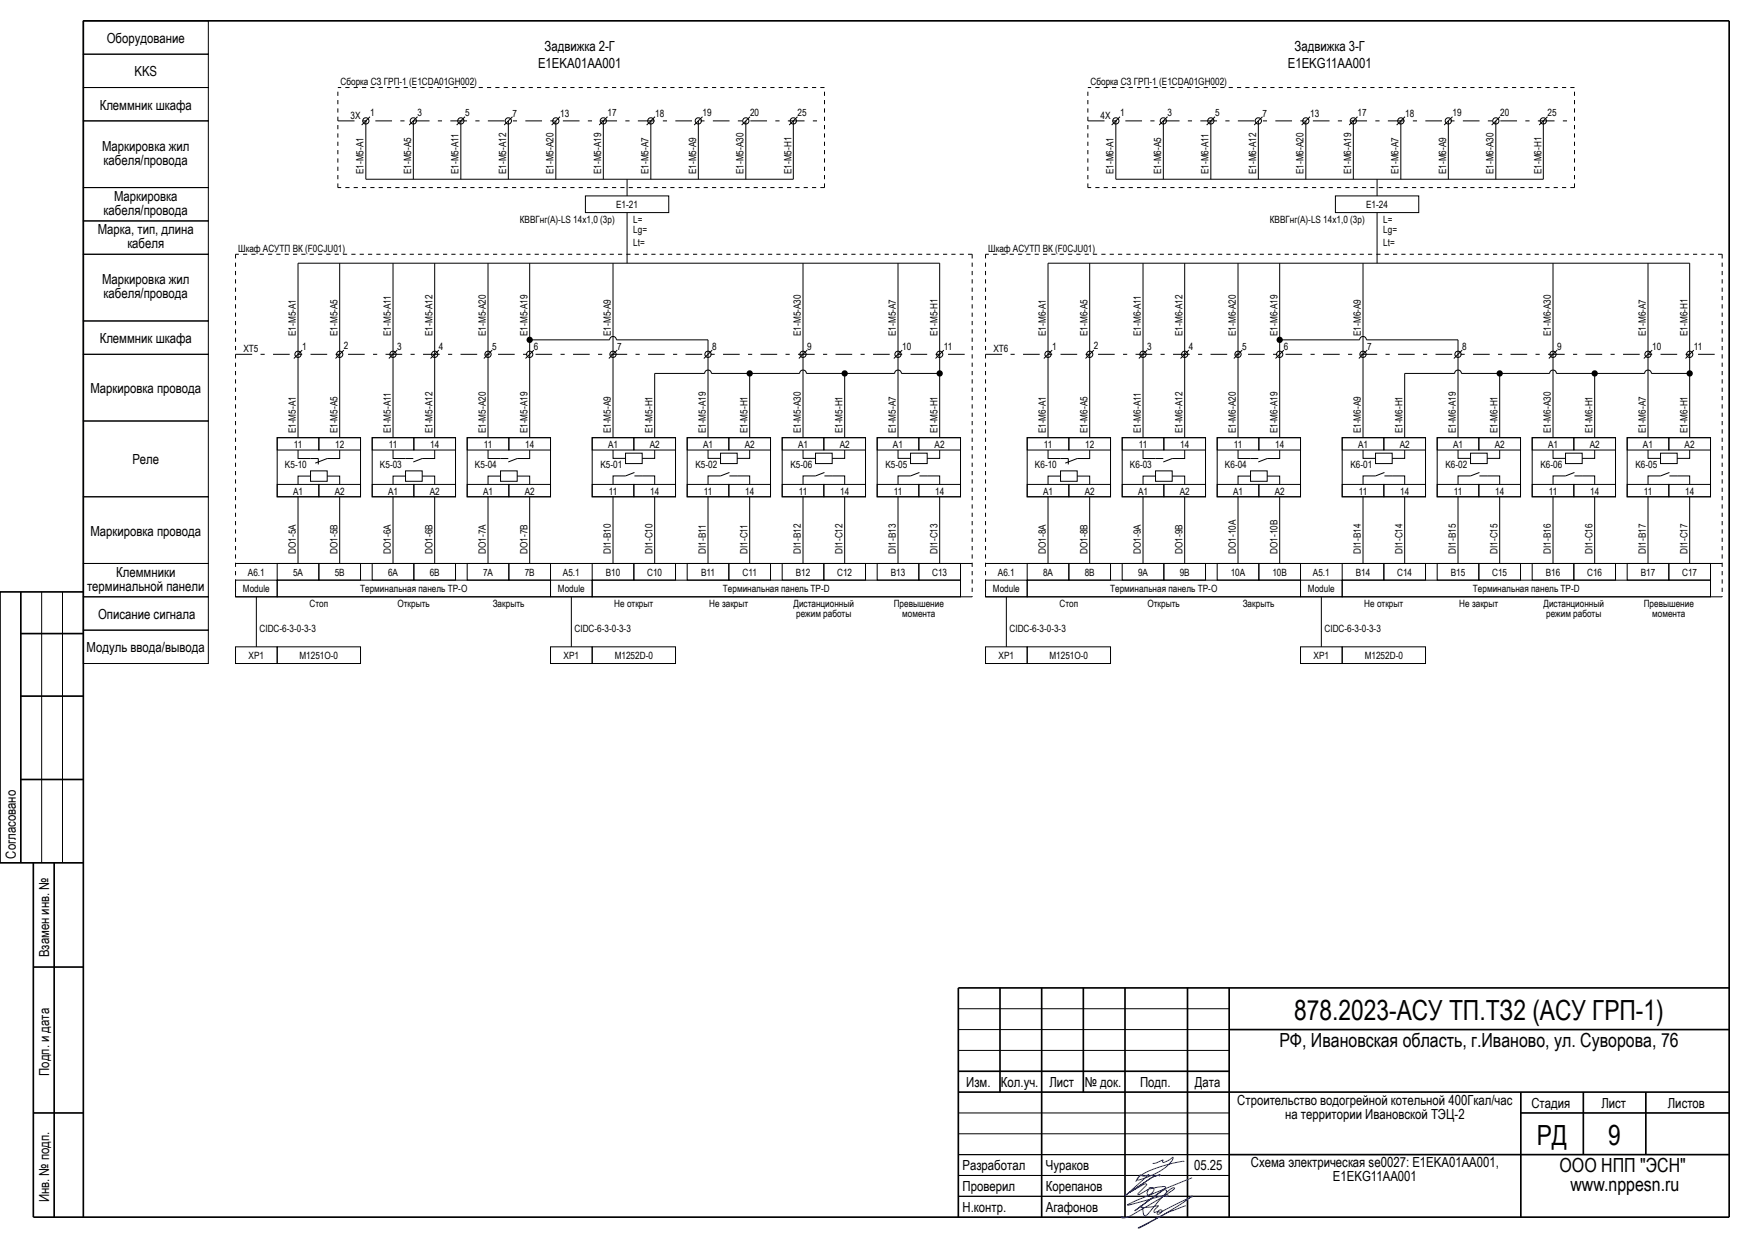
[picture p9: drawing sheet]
<svg xmlns="http://www.w3.org/2000/svg" width="420mm" height="297mm" viewBox="0 0 420 297" stroke-linecap="round" stroke-linejoin="round" font-family="sans-serif">
<g fill="#000" stroke="#000" stroke-width=".24">
<path d="M86.8 30l2-2zM98.2 30l2-2zM109.6 30l2-2zM121 30l2-2zM132.4 30l2-2zM143.8 30l2-2zM155.2 30l2-2zM166.6 30l2-2zM178 30l2-2zM189.4 30l2-2zM266.8 30l2-2zM278.2 30l2-2z"/>
<path d="M289.6 30l2-2zM301 30l2-2zM312.4 30l2-2zM323.8 30l2-2zM335.2 30l2-2zM346.6 30l2-2zM358 30l2-2zM369.4 30l2-2zM87.8 43h102.6zM87.8 29v14zM99.2 29v14zM110.6 29v14z"/>
<path d="M122 29v14zM133.4 29v14zM144.8 29v14zM150.5 43v4zM156.2 29v14zM167.6 29v14zM179 29v14zM190.4 29v14zM267.8 43h102.6zM267.8 29v14zM279.2 29v14zM290.6 29v14z"/>
<path d="M302 29v14zM313.4 29v14zM324.8 29v14zM330.5 43v4zM336.2 29v14zM347.6 29v14zM359 29v14zM370.4 29v14zM71.5 63.1h154zM71.5 63.1v21.9zM81.5 63.1v21.9zM94.3 63.1v21.9z"/>
<path d="M104.3 63.1v21.9zM117.1 63.1v21.9zM127.1 63.1v21.9zM147.1 63.1v21.9zM150.5 51v12.1zM192.7 63.1v21.9zM215.5 63.1v21.9zM225.5 63.1v21.9zM251.5 63.1h154zM251.5 63.1v21.9zM261.5 63.1v21.9zM274.3 63.1v21.9z"/>
<path d="M284.3 63.1v21.9zM297.1 63.1v21.9zM307.1 63.1v21.9zM327.1 63.1v21.9zM330.5 51v12.1zM372.7 63.1v21.9zM395.5 63.1v21.9zM405.5 63.1v21.9zM70.5 86l2-2zM71.5 85v20zM80.5 86l2-2zM81.5 85v20z"/>
<path d="M93.3 86l2-2zM94.3 85v20zM103.3 86l2-2zM104.3 85v20zM116.1 86l2-2zM117.1 85v20zM128.1 84l-2 2zM127.1 85v20zM127.5 81.5h18.8zM146.1 86l2-2zM147.1 85v20zM147.9 81.5h22z"/>
<path d="M168.9 86l2-2zM157.1 89.6h12zM169.9 85v20zM169.9 81.5v3.5zM191.7 86l2-2zM170.7 89.6h21.2zM192.7 85v20zM214.5 86l2-2zM193.5 89.6h21.2zM215.5 85v20zM224.5 86l2-2zM216.3 89.6h8.8z"/>
<path d="M250.5 86l2-2zM251.5 85v20zM260.5 86l2-2zM261.5 85v20zM275.3 84l-2 2zM274.3 85v20zM283.3 86l2-2zM284.3 85v20zM296.1 86l2-2zM297.1 85v20zM308.1 84l-2 2zM307.1 85v20z"/>
<path d="M307.5 81.5h18.8zM326.1 86l2-2zM327.1 85v20zM327.9 81.5h22zM350.9 84l-2 2zM337.1 89.6h12zM349.9 85v20zM349.9 81.5v3.5zM373.7 84l-2 2zM350.7 89.6h21.2zM372.7 85v20zM396.5 84l-2 2z"/>
<path d="M373.5 89.6h21.2zM395.5 85v20zM406.5 84l-2 2zM396.3 89.6h8.8zM71.5 119.2v16zM76.4 110v1.4zM81.5 119.2v16zM94.3 119.2v16zM104.3 119.2v16zM117.1 119.2v16zM127.1 119.2v16zM147.1 119.2v16z"/>
<path d="M157.1 119.2v16zM157.1 89.6v15.4zM169.9 119.2v16zM179.9 119.2v16zM179.9 90v15zM192.7 119.2v16zM202.7 119.2v16zM202.7 90v15zM215.5 119.2v16zM225.5 119.2v16zM225.5 85v20zM251.5 119.2v16z"/>
<path d="M256.4 110v1.4zM261.5 119.2v16zM274.3 119.2v16zM284.3 119.2v16zM297.1 119.2v16zM307.1 119.2v16zM327.1 119.2v16zM337.1 119.2v16zM337.1 89.6v15.4zM349.9 119.2v16zM359.9 119.2v16zM359.9 90v15z"/>
<path d="M372.7 119.2v16zM382.7 119.2v16zM382.7 90v15zM395.5 119.2v16zM405.5 119.2v16zM405.5 85v20zM56.5 135.2h75.6zM132.1 135.2h101.2zM236.5 135.2h75.6zM312.1 135.2h101.2zM56.5 143.2h75.5zM61.5 143.2v12z"/>
<path d="M132.1 143.2h101.2zM137.1 143.2v12zM236.5 143.2h75.5zM241.5 143.2v12zM312.1 143.2h101.2zM317.1 143.2v12zM10 142v65zM15 142v65zM230 252h65zM230 247h65zM230 242h65zM230 277h65z"/>
<path d="M230 272h65zM230 267h65zM230 287h65zM230 282h65z"/>
</g>
<g fill="#000" stroke="#000" stroke-width=".4">
<path d="M20 5h395zM5 152h15zM5 167h15zM5 187h15zM5 142v65zM8 207v85zM13 207v85zM8 232h12zM230 237h185zM230 257h65zM295 247h120zM8 267h12z"/>
<path d="M230 262h185zM240 237v25zM260 237v25zM295 277h120zM365 267h50zM380 262v15zM395 262v15zM8 292h407zM20 5v287zM230 237v55zM250 237v55zM270 237v55z"/>
<path d="M285 237v55zM295 237v55zM365 262v30zM415 5v287z"/>
</g>
<path d="M20 142h-20v65h20" fill="none" stroke="#000" stroke-width=".4"/>
<path d="M284.2 278.7l-.1-.1a26.7 26.7 0 0 0-10.8 3.7l-.4 .8a14 14 0 0 0 8.5-4.9l.1-.6-2.1 1.3a.32 .32 0 0 1-.4-.2 .32 .32 0 0 1 .1-.4l-1.5 .7-1 .1M284.6 289.2a74 74 0 0 0-11.4 5.4l1.9-.9 4.7-2.6 6.4-4.1-.1 .1-7.4 3.7h-.4a.34 .34 0 0 1-.1-.4 .34 .34 0 0 1 .5-.1 .34 .34 0 0 1 .1 .4 .74 .74 0 0 1-1.1 .5l.4-.6h-.2a.72 .72 0 0 1-1 .1l1-1.5a9.8 9.8 0 0 1-4.2 .3v-.2a.9 .9 0 0 1 .6 1.2l.1 .4a.57 .57 0 0 0 .2 .7 .57 .57 0 0 0 .8-.2l1.1-1.3a20.9 20.9 0 0 1 4.9-5.1h.4l.1 .1-3.4 2.4-5.3 3.1a6.1 6.1 0 0 1-3.9 1.6v-.4M286.1 282.5l-13.4 5.5-2.1 1.1 9.4-2.5a.25 .25 0 0 1 .3 .2 .25 .25 0 0 1-.3 .3l-.3-.5 .3-.5a.48 .48 0 0 0-.1-.6 .48 .48 0 0 0-.6-.1l-7 5.1 7.5-5.6-.2-.2-.3-.1-3.4 .6-.1-.1a.65 .65 0 0 1 1 0 .65 .65 0 0 1-.2 1l-.8 .6a.48 .48 0 0 1-.5-.3 .48 .48 0 0 1 .1-.6l.2-.5-2.2 1.3-.3-.1 2.1-2.3a.56 .56 0 0 0-.9 .1l-3.2 1.8 5.3-3.6 2-.6-2 .6-6.4 4.4 5.7-5.1a1.72 1.72 0 0 1-2 .1l-1.1 1.6" fill="none" stroke="#00f" stroke-width=".24"/>
<g fill="none" stroke="#000" stroke-width=".24">
<path d="M20 13h30v8h-30zM20 5h30v8h-30zM20 29h30v16h-30zM20 21h30v8h-30zM20 53h30v8h-30zM20 45h30v8h-30zM140.5 47h20v4h-20zM320.5 47h20v4h-20zM20 77h30v8h-30zM20 61h30v16h-30zM20 85h30v16h-30zM146.3 81.5a.82 .82 0 0 1 .8-.8 .82 .82 0 0 1 .8 .8"/>
<path d="M169.1 89.6a.82 .82 0 0 1 .8-.8 .82 .82 0 0 1 .8 .8M191.9 89.6a.82 .82 0 0 1 .8-.8 .82 .82 0 0 1 .8 .8M214.7 89.6a.82 .82 0 0 1 .8-.8 .82 .82 0 0 1 .8 .8M326.3 81.5a.82 .82 0 0 1 .8-.8 .82 .82 0 0 1 .8 .8M349.1 89.6a.82 .82 0 0 1 .8-.8 .82 .82 0 0 1 .8 .8M371.9 89.6a.82 .82 0 0 1 .8-.8 .82 .82 0 0 1 .8 .8M394.7 89.6a.82 .82 0 0 1 .8-.8 .82 .82 0 0 1 .8 .8M20 119.2h30v16h-30zM20 101h30v18.2h-30zM66.5 105h20v14.2h-20zM66.5 105h10v3h-10zM66.5 116.2h10v3h-10z"/>
<path d="M71.5 108v2h4.9M74.5 113h4v2.5h-4zM74.5 114.2h-3v2M76.5 105h10v3h-10zM76.5 116.2h10v3h-10zM78.5 114.2h3v2M81.5 108v2h-3l-2.8 1.1M89.3 105h20v14.2h-20zM89.3 105h10v3h-10zM89.3 116.2h10v3h-10zM94.3 108v2h4.9M97.3 113h4v2.5h-4z"/>
<path d="M97.3 114.2h-3v2M99.3 105h10v3h-10zM99.3 116.2h10v3h-10zM101.3 114.2h3v2M104.3 108v2h-3l-2.1 .8M112.1 105h20v14.2h-20zM112.1 105h10v3h-10zM112.1 116.2h10v3h-10zM117.1 108v2h4.9M120.1 113h4v2.5h-4zM120.1 114.2h-3v2M122.1 105h10v3h-10z"/>
<path d="M122.1 116.2h10v3h-10zM124.1 114.2h3v2M127.1 108v2h-3l-2.1 .8M142.1 105h20v14.2h-20zM142.1 105h10v3h-10zM142.1 116.2h10v3h-10zM147.1 108v2h3M150.1 108.7h4v2.5h-4zM152.1 105h10v3h-10zM152.1 116.2h10v3h-10zM152.3 113.4l-2.2 .8h-3v2M152.3 114.2h4.8v2"/>
<path d="M157.1 108v2h-3M164.9 105h20v14.2h-20zM164.9 105h10v3h-10zM164.9 116.2h10v3h-10zM169.9 108v2h3M172.9 108.7h4v2.5h-4zM174.9 105h10v3h-10zM174.9 116.2h10v3h-10zM175.1 113.4l-2.2 .8h-3v2M175.1 114.2h4.8v2M179.9 108v2h-3M187.7 105h20v14.2h-20z"/>
<path d="M187.7 105h10v3h-10zM187.7 116.2h10v3h-10zM192.7 108v2h3M195.7 108.7h4v2.5h-4zM197.7 105h10v3h-10zM197.7 116.2h10v3h-10zM197.9 113.4l-2.2 .8h-3v2M197.9 114.2h4.8v2M202.7 108v2h-3M210.5 105h20v14.2h-20zM210.5 105h10v3h-10zM210.5 116.2h10v3h-10z"/>
<path d="M215.5 108v2h3M218.5 108.7h4v2.5h-4zM220.5 105h10v3h-10zM220.5 116.2h10v3h-10zM220.7 113.4l-2.2 .8h-3v2M220.7 114.2h4.8v2M225.5 108v2h-3M246.5 105h20v14.2h-20zM246.5 105h10v3h-10zM246.5 116.2h10v3h-10zM251.5 108v2h4.9M254.5 113h4v2.5h-4z"/>
<path d="M254.5 114.2h-3v2M256.5 105h10v3h-10zM256.5 116.2h10v3h-10zM258.5 114.2h3v2M261.5 108v2h-3l-2.8 1.1M269.3 105h20v14.2h-20zM269.3 105h10v3h-10zM269.3 116.2h10v3h-10zM274.3 108v2h4.9M277.3 113h4v2.5h-4zM277.3 114.2h-3v2M279.3 105h10v3h-10z"/>
<path d="M279.3 116.2h10v3h-10zM281.3 114.2h3v2M284.3 108v2h-3l-2.1 .8M292.1 105h20v14.2h-20zM292.1 105h10v3h-10zM292.1 116.2h10v3h-10zM297.1 108v2h4.9M300.1 113h4v2.5h-4zM300.1 114.2h-3v2M302.1 105h10v3h-10zM302.1 116.2h10v3h-10zM304.1 114.2h3v2"/>
<path d="M307.1 108v2h-3l-2.1 .8M322.1 105h20v14.2h-20zM322.1 105h10v3h-10zM322.1 116.2h10v3h-10zM327.1 108v2h3M330.1 108.7h4v2.5h-4zM332.1 105h10v3h-10zM332.1 116.2h10v3h-10zM332.3 113.4l-2.2 .8h-3v2M332.3 114.2h4.8v2M337.1 108v2h-3M344.9 105h20v14.2h-20z"/>
<path d="M344.9 105h10v3h-10zM344.9 116.2h10v3h-10zM349.9 108v2h3M352.9 108.7h4v2.5h-4zM354.9 105h10v3h-10zM354.9 116.2h10v3h-10zM355.1 113.4l-2.2 .8h-3v2M355.1 114.2h4.8v2M359.9 108v2h-3M367.7 105h20v14.2h-20zM367.7 105h10v3h-10zM367.7 116.2h10v3h-10z"/>
<path d="M372.7 108v2h3M375.7 108.7h4v2.5h-4zM377.7 105h10v3h-10zM377.7 116.2h10v3h-10zM377.9 113.4l-2.2 .8h-3v2M377.9 114.2h4.8v2M382.7 108v2h-3M390.5 105h20v14.2h-20zM390.5 105h10v3h-10zM390.5 116.2h10v3h-10zM395.5 108v2h3M398.5 108.7h4v2.5h-4z"/>
<path d="M400.5 105h10v3h-10zM400.5 116.2h10v3h-10zM400.7 113.4l-2.2 .8h-3v2M400.7 114.2h4.8v2M405.5 108v2h-3M20 135.2h30v8h-30zM56.5 139.2h10v4h-10zM66.5 139.2h65.6v4h-65.6zM66.5 135.2h10v4h-10zM76.5 135.2h10v4h-10zM89.3 135.2h10v4h-10zM99.3 135.2h10v4h-10z"/>
<path d="M112.1 135.2h10v4h-10zM122.1 135.2h10v4h-10zM132.1 139.2h10v4h-10zM142.1 135.2h10v4h-10zM142.1 139.2h88.4v4h-88.4zM152.1 135.2h10v4h-10zM164.9 135.2h10v4h-10zM174.9 135.2h10v4h-10zM187.7 135.2h10v4h-10zM197.7 135.2h10v4h-10zM210.5 135.2h10v4h-10zM220.5 135.2h10v4h-10z"/>
<path d="M236.5 139.2h10v4h-10zM246.5 139.2h65.6v4h-65.6zM246.5 135.2h10v4h-10zM256.5 135.2h10v4h-10zM269.3 135.2h10v4h-10zM279.3 135.2h10v4h-10zM292.1 135.2h10v4h-10zM302.1 135.2h10v4h-10zM312.1 139.2h10v4h-10zM322.1 135.2h10v4h-10zM322.1 139.2h88.4v4h-88.4zM332.1 135.2h10v4h-10z"/>
<path d="M344.9 135.2h10v4h-10zM354.9 135.2h10v4h-10zM367.7 135.2h10v4h-10zM377.7 135.2h10v4h-10zM390.5 135.2h10v4h-10zM400.5 135.2h10v4h-10zM20 143.2h30v8h-30zM20 151.2h30v8h-30zM56.5 155.2h10v4h-10zM66.5 155.2h20v4h-20zM132.1 155.2h10v4h-10zM142.1 155.2h20v4h-20z"/>
<path d="M236.5 155.2h10v4h-10zM246.5 155.2h20v4h-20zM312.1 155.2h10v4h-10zM322.1 155.2h20v4h-20z"/>
<circle cx="87.8" cy="29" r=".75"/>
<circle cx="99.2" cy="29" r=".75"/>
<circle cx="110.6" cy="29" r=".75"/>
<circle cx="122" cy="29" r=".75"/>
<circle cx="133.4" cy="29" r=".75"/>
<circle cx="144.8" cy="29" r=".75"/>
<circle cx="156.2" cy="29" r=".75"/>
<circle cx="167.6" cy="29" r=".75"/>
<circle cx="179" cy="29" r=".75"/>
<circle cx="190.4" cy="29" r=".75"/>
<circle cx="267.8" cy="29" r=".75"/>
<circle cx="279.2" cy="29" r=".75"/>
<circle cx="290.6" cy="29" r=".75"/>
<circle cx="302" cy="29" r=".75"/>
<circle cx="313.4" cy="29" r=".75"/>
<circle cx="324.8" cy="29" r=".75"/>
<circle cx="336.2" cy="29" r=".75"/>
<circle cx="347.6" cy="29" r=".75"/>
<circle cx="359" cy="29" r=".75"/>
<circle cx="370.4" cy="29" r=".75"/>
<circle cx="71.5" cy="85" r=".75"/>
<circle cx="81.5" cy="85" r=".75"/>
<circle cx="94.3" cy="85" r=".75"/>
<circle cx="104.3" cy="85" r=".75"/>
<circle cx="117.1" cy="85" r=".75"/>
<circle cx="127.1" cy="85" r=".75"/>
<circle cx="147.1" cy="85" r=".75"/>
<circle cx="169.9" cy="85" r=".75"/>
<circle cx="192.7" cy="85" r=".75"/>
<circle cx="215.5" cy="85" r=".75"/>
<circle cx="225.5" cy="85" r=".75"/>
<circle cx="251.5" cy="85" r=".75"/>
<circle cx="261.5" cy="85" r=".75"/>
<circle cx="274.3" cy="85" r=".75"/>
<circle cx="284.3" cy="85" r=".75"/>
<circle cx="297.1" cy="85" r=".75"/>
<circle cx="307.1" cy="85" r=".75"/>
<circle cx="327.1" cy="85" r=".75"/>
<circle cx="349.9" cy="85" r=".75"/>
<circle cx="372.7" cy="85" r=".75"/>
<circle cx="395.5" cy="85" r=".75"/>
<circle cx="405.5" cy="85" r=".75"/>
</g>
<g fill="none" stroke="#000" stroke-width=".7" stroke-linecap="butt">
<circle cx="127.1" cy="81.5" r=".4"/>
<circle cx="179.9" cy="89.6" r=".4"/>
<circle cx="202.7" cy="89.6" r=".4"/>
<circle cx="225.5" cy="89.6" r=".4"/>
<circle cx="307.1" cy="81.5" r=".4"/>
<circle cx="359.9" cy="89.6" r=".4"/>
<circle cx="382.7" cy="89.6" r=".4"/>
<circle cx="405.5" cy="89.6" r=".4"/>
</g>
<path d="M81.1 29h116.8zM261.1 29h116.8zM56.5 85h176.8zM236.5 85h176.8z" fill="#000" stroke="#000" stroke-width=".24" stroke-dasharray="4 2 1 2" stroke-linecap="butt"/>
<g fill="#000" stroke="#000" stroke-width=".24" stroke-dasharray="1 1" stroke-linecap="butt">
<path d="M81.1 21h116.8zM261.1 21h116.8zM81.1 21v24zM81.1 45h116.8zM197.9 21v24zM261.1 21v24zM261.1 45h116.8zM377.9 21v24zM56.5 61v82.2zM56.5 61h176.8zM233.3 61v82.2zM236.5 61v82.2z"/>
<path d="M236.5 61h176.8zM413.3 61v82.2z"/>
</g>
<g font-size="6.7">
<text x="310.6" y="244.6">878.2023-АСУ ТП.ТЗ2 (АСУ ГРП-1)</text>
<text x="368.8" y="274.7">РД</text>
<text x="386" y="274.6">9</text>
</g>
<g font-size="4.7">
<text x="307" y="251.1">РФ, Ивановская область, г.Иваново, ул. Суворова, 76</text>
<text x="374.3" y="281.1">ООО НПП &quot;ЭСН&quot;</text>
<text x="376.9" y="285.8">www.nppesn.ru</text>
</g>
<g font-size="3.3">
<text x="25.6" y="10.2">Оборудование</text>
<text x="129.1" y="16.4">E1EKA01AA001</text>
<text x="130.7" y="12.2">Задвижка 2-Г</text>
<text x="309.1" y="16.4">E1EKG11AA001</text>
<text x="310.7" y="12.2">Задвижка 3-Г</text>
<text x="32.3" y="18.3">KKS</text>
<text x="23.9" y="26.3">Клеммник шкафа</text>
<text x="24.5" y="36.2">Маркировка жил</text>
<text x="24.9" y="39.6">кабеля/провода</text>
<text x="24.9" y="51.6">кабеля/провода</text>
<text x="27.4" y="48.2">Маркировка</text>
<text x="23.5" y="56.2">Марка, тип, длина</text>
<text x="30.6" y="59.6">кабеля</text>
<text x="24.5" y="68.2">Маркировка жил</text>
<text x="24.9" y="71.6">кабеля/провода</text>
<text x="23.9" y="82.3">Клеммник шкафа</text>
<text x="21.7" y="94.3">Маркировка провода</text>
<text x="31.8" y="111.3">Реле</text>
<text x="21.7" y="128.5">Маркировка провода</text>
<text x="20.9" y="141.8">терминальной панели</text>
<text x="27.9" y="138.4">Клеммники</text>
<text x="23.5" y="148.4">Описание сигнала</text>
<text x="20.8" y="156.4">Модуль ввода/вывода</text>
<text x="3.8" y="206" transform="rotate(-90 3.8 206)">Согласовано</text>
<text x="11.8" y="229.7" transform="rotate(-90 11.8 229.7)">Взамен инв. №</text>
<text x="11.8" y="258.1" transform="rotate(-90 11.8 258.1)">Подп. и дата</text>
<text x="231.9" y="260.8">Изм.</text>
<text x="240.2" y="260.8">Кол.уч.</text>
<text x="251.8" y="260.8">Лист</text>
<text x="260.4" y="260.8">№ док.</text>
<text x="273.6" y="260.8">Подп.</text>
<text x="286.8" y="260.8">Дата</text>
<text x="296.9" y="265.1">Строительство водогрейной котельной 400Гкал/час</text>
<text x="308.4" y="268.4">на территории Ивановской ТЭЦ-2</text>
<text x="367.5" y="265.8">Стадия</text>
<text x="384.3" y="265.8">Лист</text>
<text x="400.3" y="265.8">Листов</text>
<text x="231" y="280.7">Разработал</text>
<text x="251" y="280.8">Чураков</text>
<text x="286.6" y="280.8">05.25</text>
<text x="300.2" y="280.1">Схема электрическая se0027: E1EKA01AA001,</text>
<text x="231" y="285.8">Проверил</text>
<text x="251" y="285.8">Корепанов</text>
<text x="319.9" y="283.4">E1EKG11AA001</text>
<text x="11.8" y="288.5" transform="rotate(-90 11.8 288.5)">Инв. № подп.</text>
<text x="231" y="290.8">Н.контр.</text>
<text x="251" y="290.8">Агафонов</text>
</g>
<g font-size="2.4">
<text x="81.7" y="20.5">Сборка СЗ ГРП-1 (E1CDA01GH002)</text>
<text x="261.7" y="20.5">Сборка СЗ ГРП-1 (E1CDA01GH002)</text>
<text x="84.1" y="28.5">3X</text>
<text x="88.8" y="27.9">1</text>
<text x="100.2" y="27.9">3</text>
<text x="111.6" y="27.9">5</text>
<text x="123" y="28">7</text>
<text x="134.4" y="28">13</text>
<text x="145.8" y="27.9">17</text>
<text x="157.2" y="28">18</text>
<text x="168.6" y="27.9">19</text>
<text x="180" y="27.9">20</text>
<text x="191.4" y="27.9">25</text>
<text x="264.1" y="28.5">4X</text>
<text x="268.8" y="27.9">1</text>
<text x="280.2" y="27.9">3</text>
<text x="291.6" y="27.9">5</text>
<text x="303" y="28">7</text>
<text x="314.4" y="28">13</text>
<text x="325.8" y="27.9">17</text>
<text x="337.2" y="28">18</text>
<text x="348.6" y="27.9">19</text>
<text x="360" y="27.9">20</text>
<text x="371.4" y="27.9">25</text>
<text x="87.3" y="41.8" transform="rotate(-90 87.3 41.8)">E1-M5-A1</text>
<text x="98.7" y="41.8" transform="rotate(-90 98.7 41.8)">E1-M5-A5</text>
<text x="110.1" y="41.8" transform="rotate(-90 110.1 41.8)">E1-M5-A11</text>
<text x="121.5" y="41.8" transform="rotate(-90 121.5 41.8)">E1-M5-A12</text>
<text x="132.9" y="41.8" transform="rotate(-90 132.9 41.8)">E1-M5-A20</text>
<text x="144.2" y="41.8" transform="rotate(-90 144.2 41.8)">E1-M5-A19</text>
<text x="155.6" y="41.8" transform="rotate(-90 155.6 41.8)">E1-M5-A7</text>
<text x="167" y="41.8" transform="rotate(-90 167 41.8)">E1-M5-A9</text>
<text x="178.5" y="41.8" transform="rotate(-90 178.5 41.8)">E1-M5-A30</text>
<text x="189.9" y="41.8" transform="rotate(-90 189.9 41.8)">E1-M5-H1</text>
<text x="267.3" y="41.8" transform="rotate(-90 267.3 41.8)">E1-M6-A1</text>
<text x="278.7" y="41.8" transform="rotate(-90 278.7 41.8)">E1-M6-A5</text>
<text x="290.1" y="41.8" transform="rotate(-90 290.1 41.8)">E1-M6-A11</text>
<text x="301.5" y="41.8" transform="rotate(-90 301.5 41.8)">E1-M6-A12</text>
<text x="312.9" y="41.8" transform="rotate(-90 312.9 41.8)">E1-M6-A20</text>
<text x="324.2" y="41.8" transform="rotate(-90 324.2 41.8)">E1-M6-A19</text>
<text x="335.6" y="41.8" transform="rotate(-90 335.6 41.8)">E1-M6-A7</text>
<text x="347" y="41.8" transform="rotate(-90 347 41.8)">E1-M6-A9</text>
<text x="358.5" y="41.8" transform="rotate(-90 358.5 41.8)">E1-M6-A30</text>
<text x="369.9" y="41.8" transform="rotate(-90 369.9 41.8)">E1-M6-H1</text>
<text x="124.8" y="53.4">КВВГнг(А)-LS 14х1,0 (3р)</text>
<text x="147.9" y="49.9">E1-21</text>
<text x="152" y="53.4">L=</text>
<text x="304.8" y="53.4">КВВГнг(А)-LS 14х1,0 (3р)</text>
<text x="327.9" y="49.9">E1-24</text>
<text x="332" y="53.4">L=</text>
<text x="152" y="55.9">Lg=</text>
<text x="152" y="58.9">Lt=</text>
<text x="332" y="55.9">Lg=</text>
<text x="332" y="58.9">Lt=</text>
<text x="57.2" y="60.4">Шкаф АСУТП ВК (F0CJU01)</text>
<text x="237.2" y="60.4">Шкаф АСУТП ВК (F0CJU01)</text>
<text x="71" y="80.6" transform="rotate(-90 71 80.6)">E1-M5-A1</text>
<text x="72.6" y="83.9">1</text>
<text x="81" y="80.6" transform="rotate(-90 81 80.6)">E1-M5-A5</text>
<text x="82.6" y="83.8">2</text>
<text x="93.8" y="80.6" transform="rotate(-90 93.8 80.6)">E1-M5-A11</text>
<text x="95.4" y="83.9">3</text>
<text x="103.8" y="80.6" transform="rotate(-90 103.8 80.6)">E1-M5-A12</text>
<text x="105.4" y="84">4</text>
<text x="116.6" y="80.6" transform="rotate(-90 116.6 80.6)">E1-M5-A20</text>
<text x="118.2" y="84">5</text>
<text x="126.6" y="80.6" transform="rotate(-90 126.6 80.6)">E1-M5-A19</text>
<text x="128.2" y="83.9">6</text>
<text x="146.6" y="80.6" transform="rotate(-90 146.6 80.6)">E1-M5-A9</text>
<text x="148.2" y="84">7</text>
<text x="171" y="83.9">8</text>
<text x="192.2" y="80.6" transform="rotate(-90 192.2 80.6)">E1-M5-A30</text>
<text x="193.8" y="83.9">9</text>
<text x="215" y="80.6" transform="rotate(-90 215 80.6)">E1-M5-A7</text>
<text x="216.5" y="83.9">10</text>
<text x="225" y="80.6" transform="rotate(-90 225 80.6)">E1-M5-H1</text>
<text x="226.5" y="84">11</text>
<text x="251" y="80.6" transform="rotate(-90 251 80.6)">E1-M6-A1</text>
<text x="252.6" y="83.9">1</text>
<text x="261" y="80.6" transform="rotate(-90 261 80.6)">E1-M6-A5</text>
<text x="262.6" y="83.8">2</text>
<text x="273.8" y="80.6" transform="rotate(-90 273.8 80.6)">E1-M6-A11</text>
<text x="275.4" y="83.9">3</text>
<text x="283.8" y="80.6" transform="rotate(-90 283.8 80.6)">E1-M6-A12</text>
<text x="285.4" y="84">4</text>
<text x="296.6" y="80.6" transform="rotate(-90 296.6 80.6)">E1-M6-A20</text>
<text x="298.2" y="84">5</text>
<text x="306.6" y="80.6" transform="rotate(-90 306.6 80.6)">E1-M6-A19</text>
<text x="308.2" y="83.9">6</text>
<text x="326.6" y="80.6" transform="rotate(-90 326.6 80.6)">E1-M6-A9</text>
<text x="328.2" y="84">7</text>
<text x="351" y="83.9">8</text>
<text x="372.2" y="80.6" transform="rotate(-90 372.2 80.6)">E1-M6-A30</text>
<text x="373.8" y="83.9">9</text>
<text x="395" y="80.6" transform="rotate(-90 395 80.6)">E1-M6-A7</text>
<text x="396.5" y="83.9">10</text>
<text x="405" y="80.6" transform="rotate(-90 405 80.6)">E1-M6-H1</text>
<text x="406.5" y="84">11</text>
<text x="58.4" y="84.5">XT5</text>
<text x="238.4" y="84.5">XT6</text>
<text x="70.5" y="107.4">11</text>
<text x="71" y="104" transform="rotate(-90 71 104)">E1-M5-A1</text>
<text x="80.4" y="107.4">12</text>
<text x="81" y="104" transform="rotate(-90 81 104)">E1-M5-A5</text>
<text x="93.3" y="107.4">11</text>
<text x="93.8" y="104" transform="rotate(-90 93.8 104)">E1-M5-A11</text>
<text x="103.2" y="107.4">14</text>
<text x="103.8" y="104" transform="rotate(-90 103.8 104)">E1-M5-A12</text>
<text x="116.1" y="107.4">11</text>
<text x="116.6" y="104" transform="rotate(-90 116.6 104)">E1-M5-A20</text>
<text x="126" y="107.4">14</text>
<text x="126.6" y="104" transform="rotate(-90 126.6 104)">E1-M5-A19</text>
<text x="145.9" y="107.4">A1</text>
<text x="146.6" y="104" transform="rotate(-90 146.6 104)">E1-M5-A9</text>
<text x="155.9" y="107.4">A2</text>
<text x="156.6" y="104" transform="rotate(-90 156.6 104)">E1-M5-H1</text>
<text x="168.7" y="107.4">A1</text>
<text x="169.4" y="104" transform="rotate(-90 169.4 104)">E1-M5-A19</text>
<text x="178.7" y="107.4">A2</text>
<text x="179.4" y="104" transform="rotate(-90 179.4 104)">E1-M5-H1</text>
<text x="191.5" y="107.4">A1</text>
<text x="192.2" y="104" transform="rotate(-90 192.2 104)">E1-M5-A30</text>
<text x="201.5" y="107.4">A2</text>
<text x="202.2" y="104" transform="rotate(-90 202.2 104)">E1-M5-H1</text>
<text x="214.3" y="107.4">A1</text>
<text x="215" y="104" transform="rotate(-90 215 104)">E1-M5-A7</text>
<text x="224.3" y="107.4">A2</text>
<text x="225" y="104" transform="rotate(-90 225 104)">E1-M5-H1</text>
<text x="250.5" y="107.4">11</text>
<text x="251" y="104" transform="rotate(-90 251 104)">E1-M6-A1</text>
<text x="260.4" y="107.4">12</text>
<text x="261" y="104" transform="rotate(-90 261 104)">E1-M6-A5</text>
<text x="273.3" y="107.4">11</text>
<text x="273.8" y="104" transform="rotate(-90 273.8 104)">E1-M6-A11</text>
<text x="283.2" y="107.4">14</text>
<text x="283.8" y="104" transform="rotate(-90 283.8 104)">E1-M6-A12</text>
<text x="296.1" y="107.4">11</text>
<text x="296.6" y="104" transform="rotate(-90 296.6 104)">E1-M6-A20</text>
<text x="306" y="107.4">14</text>
<text x="306.6" y="104" transform="rotate(-90 306.6 104)">E1-M6-A19</text>
<text x="325.9" y="107.4">A1</text>
<text x="326.6" y="104" transform="rotate(-90 326.6 104)">E1-M6-A9</text>
<text x="335.9" y="107.4">A2</text>
<text x="336.6" y="104" transform="rotate(-90 336.6 104)">E1-M6-H1</text>
<text x="348.7" y="107.4">A1</text>
<text x="349.4" y="104" transform="rotate(-90 349.4 104)">E1-M6-A19</text>
<text x="358.7" y="107.4">A2</text>
<text x="359.4" y="104" transform="rotate(-90 359.4 104)">E1-M6-H1</text>
<text x="371.5" y="107.4">A1</text>
<text x="372.2" y="104" transform="rotate(-90 372.2 104)">E1-M6-A30</text>
<text x="381.5" y="107.4">A2</text>
<text x="382.2" y="104" transform="rotate(-90 382.2 104)">E1-M6-H1</text>
<text x="394.3" y="107.4">A1</text>
<text x="395" y="104" transform="rotate(-90 395 104)">E1-M6-A7</text>
<text x="404.3" y="107.4">A2</text>
<text x="405" y="104" transform="rotate(-90 405 104)">E1-M6-H1</text>
<text x="68.4" y="112.4">K5-10</text>
<text x="91.2" y="112.4">K5-03</text>
<text x="114" y="112.4">K5-04</text>
<text x="144.1" y="112.4">K5-01</text>
<text x="166.9" y="112.4">K5-02</text>
<text x="189.7" y="112.4">K5-06</text>
<text x="212.5" y="112.4">K5-05</text>
<text x="248.4" y="112.4">K6-10</text>
<text x="271.2" y="112.4">K6-03</text>
<text x="294" y="112.4">K6-04</text>
<text x="324.1" y="112.4">K6-01</text>
<text x="346.9" y="112.4">K6-02</text>
<text x="369.7" y="112.4">K6-06</text>
<text x="392.5" y="112.4">K6-05</text>
<text x="70.3" y="118.6">A1</text>
<text x="80.3" y="118.6">A2</text>
<text x="93.1" y="118.6">A1</text>
<text x="103.1" y="118.6">A2</text>
<text x="115.9" y="118.6">A1</text>
<text x="125.9" y="118.6">A2</text>
<text x="146.1" y="118.6">11</text>
<text x="156" y="118.6">14</text>
<text x="168.9" y="118.6">11</text>
<text x="178.8" y="118.6">14</text>
<text x="191.7" y="118.6">11</text>
<text x="201.6" y="118.6">14</text>
<text x="214.5" y="118.6">11</text>
<text x="224.4" y="118.6">14</text>
<text x="250.3" y="118.6">A1</text>
<text x="260.3" y="118.6">A2</text>
<text x="273.1" y="118.6">A1</text>
<text x="283.1" y="118.6">A2</text>
<text x="295.9" y="118.6">A1</text>
<text x="305.9" y="118.6">A2</text>
<text x="326.1" y="118.6">11</text>
<text x="336" y="118.6">14</text>
<text x="348.9" y="118.6">11</text>
<text x="358.8" y="118.6">14</text>
<text x="371.7" y="118.6">11</text>
<text x="381.6" y="118.6">14</text>
<text x="394.5" y="118.6">11</text>
<text x="404.4" y="118.6">14</text>
<text x="71" y="132.9" transform="rotate(-90 71 132.9)">DO1-5A</text>
<text x="81" y="132.9" transform="rotate(-90 81 132.9)">DO1-5B</text>
<text x="93.8" y="132.9" transform="rotate(-90 93.8 132.9)">DO1-6A</text>
<text x="103.8" y="132.9" transform="rotate(-90 103.8 132.9)">DO1-6B</text>
<text x="116.6" y="132.9" transform="rotate(-90 116.6 132.9)">DO1-7A</text>
<text x="126.6" y="132.9" transform="rotate(-90 126.6 132.9)">DO1-7B</text>
<text x="146.6" y="132.9" transform="rotate(-90 146.6 132.9)">DI1-B10</text>
<text x="156.6" y="132.9" transform="rotate(-90 156.6 132.9)">DI1-C10</text>
<text x="169.4" y="132.9" transform="rotate(-90 169.4 132.9)">DI1-B11</text>
<text x="179.4" y="132.9" transform="rotate(-90 179.4 132.9)">DI1-C11</text>
<text x="192.2" y="132.9" transform="rotate(-90 192.2 132.9)">DI1-B12</text>
<text x="202.2" y="132.9" transform="rotate(-90 202.2 132.9)">DI1-C12</text>
<text x="215" y="132.9" transform="rotate(-90 215 132.9)">DI1-B13</text>
<text x="225" y="132.9" transform="rotate(-90 225 132.9)">DI1-C13</text>
<text x="251" y="132.9" transform="rotate(-90 251 132.9)">DO1-8A</text>
<text x="261" y="132.9" transform="rotate(-90 261 132.9)">DO1-8B</text>
<text x="273.8" y="132.9" transform="rotate(-90 273.8 132.9)">DO1-9A</text>
<text x="283.8" y="132.9" transform="rotate(-90 283.8 132.9)">DO1-9B</text>
<text x="296.6" y="132.9" transform="rotate(-90 296.6 132.9)">DO1-10A</text>
<text x="306.6" y="132.9" transform="rotate(-90 306.6 132.9)">DO1-10B</text>
<text x="326.6" y="132.9" transform="rotate(-90 326.6 132.9)">DI1-B14</text>
<text x="336.6" y="132.9" transform="rotate(-90 336.6 132.9)">DI1-C14</text>
<text x="349.4" y="132.9" transform="rotate(-90 349.4 132.9)">DI1-B15</text>
<text x="359.4" y="132.9" transform="rotate(-90 359.4 132.9)">DI1-C15</text>
<text x="372.2" y="132.9" transform="rotate(-90 372.2 132.9)">DI1-B16</text>
<text x="382.2" y="132.9" transform="rotate(-90 382.2 132.9)">DI1-C16</text>
<text x="395" y="132.9" transform="rotate(-90 395 132.9)">DI1-B17</text>
<text x="405" y="132.9" transform="rotate(-90 405 132.9)">DI1-C17</text>
<text x="58.3" y="142.1">Module</text>
<text x="59.5" y="138.1">A6.1</text>
<text x="70.3" y="138.1">5A</text>
<text x="80.3" y="138.1">5B</text>
<text x="86.4" y="142.1">Терминальная панель TP-O</text>
<text x="93.1" y="138.1">6A</text>
<text x="103.1" y="138.1">6B</text>
<text x="115.9" y="138.1">7A</text>
<text x="125.9" y="138.1">7B</text>
<text x="133.9" y="142.1">Module</text>
<text x="135.1" y="138.1">A5.1</text>
<text x="145.4" y="138.1">B10</text>
<text x="155.3" y="138.1">C10</text>
<text x="168.2" y="138.1">B11</text>
<text x="173.5" y="142.1">Терминальная панель TP-D</text>
<text x="178.2" y="138.1">C11</text>
<text x="191" y="138.1">B12</text>
<text x="200.9" y="138.1">C12</text>
<text x="213.8" y="138.1">B13</text>
<text x="223.7" y="138.1">C13</text>
<text x="238.3" y="142.1">Module</text>
<text x="239.5" y="138.1">A6.1</text>
<text x="250.3" y="138.1">8A</text>
<text x="260.3" y="138.1">8B</text>
<text x="266.4" y="142.1">Терминальная панель TP-O</text>
<text x="273.1" y="138.1">9A</text>
<text x="283.1" y="138.1">9B</text>
<text x="295.4" y="138.1">10A</text>
<text x="305.4" y="138.1">10B</text>
<text x="313.9" y="142.1">Module</text>
<text x="315.1" y="138.1">A5.1</text>
<text x="325.4" y="138.1">B14</text>
<text x="335.3" y="138.1">C14</text>
<text x="348.2" y="138.1">B15</text>
<text x="353.5" y="142.1">Терминальная панель TP-D</text>
<text x="358.1" y="138.1">C15</text>
<text x="371" y="138.1">B16</text>
<text x="380.9" y="138.1">C16</text>
<text x="393.8" y="138.1">B17</text>
<text x="403.7" y="138.1">C17</text>
<text x="74.3" y="145.6">Стоп</text>
<text x="95.4" y="145.6">Открыть</text>
<text x="118.3" y="145.6">Закрыть</text>
<text x="147.4" y="145.6">Не открыт</text>
<text x="170.2" y="145.6">Не закрыт</text>
<text x="190.4" y="145.6">Дистанционный</text>
<text x="191.1" y="148">режим работы</text>
<text x="214.5" y="145.6">Превышение</text>
<text x="216.5" y="148">момента</text>
<text x="254.3" y="145.6">Стоп</text>
<text x="275.4" y="145.6">Открыть</text>
<text x="298.3" y="145.6">Закрыть</text>
<text x="327.4" y="145.6">Не открыт</text>
<text x="350.2" y="145.6">Не закрыт</text>
<text x="370.4" y="145.6">Дистанционный</text>
<text x="371.1" y="148">режим работы</text>
<text x="394.5" y="145.6">Превышение</text>
<text x="396.5" y="148">момента</text>
<text x="62.3" y="151.5">CIDC-6-3-0-3-3</text>
<text x="137.9" y="151.5">CIDC-6-3-0-3-3</text>
<text x="242.3" y="151.5">CIDC-6-3-0-3-3</text>
<text x="317.9" y="151.5">CIDC-6-3-0-3-3</text>
<text x="59.7" y="158.1">XP1</text>
<text x="71.9" y="158.1">M1251O-0</text>
<text x="135.3" y="158.1">XP1</text>
<text x="147.5" y="158.1">M1252D-0</text>
<text x="239.7" y="158.1">XP1</text>
<text x="251.9" y="158.1">M1251O-0</text>
<text x="315.3" y="158.1">XP1</text>
<text x="327.5" y="158.1">M1252D-0</text>
</g>
</svg>
